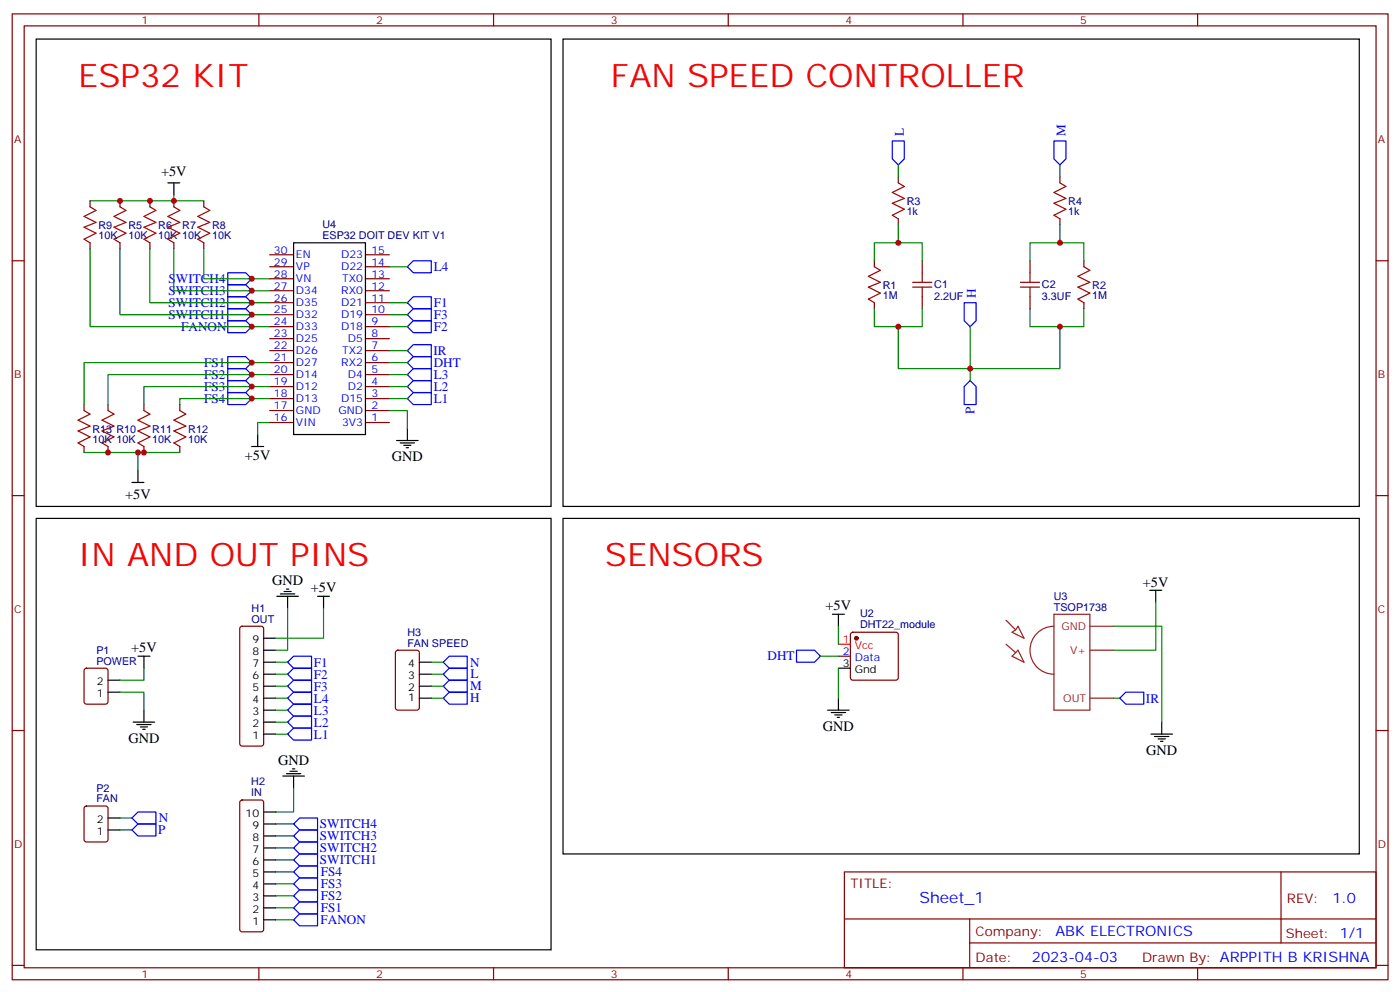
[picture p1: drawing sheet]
<svg xmlns="http://www.w3.org/2000/svg" width="412mm" height="292mm" viewBox="0 0 412 292" stroke-linecap="round" stroke-linejoin="round" font-family="sans-serif">
<g fill="none" stroke="#870000" stroke-width=".35">
<path d="M3.6 4.1h405.3v284.3h-405.3zM7.1 7.6h398.3v277.3h-398.3zM76.3 4.1v3.5M145.4 4.1v3.5M214.6 4.1v3.5M283.7 4.1v3.5M352.8 4.1v3.5M26.5 59.1v1.8M35.3 59.1v1.8M44.2 59.1v1.8M51.2 59.1v1.8M60 59.1v1.8"/>
<path d="M264.7 52.1v1.7M312.3 52.1v1.7M3.6 76.8h3.5M26.5 71.5v1.7M35.3 71.5v1.7M44.2 71.5v1.7M51.2 71.5v1.7M60 71.5v1.7M79.4 78.5h7.1M79.4 75h7.1M107.7 78.5h7M107.7 75h7"/>
<path d="M257.6 76.8v1.7M264.7 64.4v1.8M271.7 76.8v3.5M303.5 76.8v3.5M312.3 64.4v1.8M319.3 76.8v1.7M405.4 76.8h3.5M79.4 99.7h7.1M79.4 96.2h7.1M79.4 92.6h7.1M79.4 89.1h7.1M79.4 85.6h7.1"/>
<path d="M79.4 82.1h7.1M107.7 99.7h7M107.7 96.2h7M107.7 92.6h7M107.7 89.1h7M107.7 85.6h7M107.7 82.1h7M257.6 89.1v1.8M271.7 87.3v3.6M303.5 87.3v3.6M319.3 89.1v1.8M24.8 119.1v1.8"/>
<path d="M31.8 119.1v1.8M42.4 119.1v1.8M53 119.1v1.8M79.4 117.3h7.1M79.4 113.8h7.1M79.4 110.3h7.1M79.4 106.8h7.1M79.4 103.2h7.1M107.7 117.3h7M107.7 113.8h7M107.7 110.3h7M107.7 106.8h7"/>
<path d="M107.7 103.2h7M24.8 131.4v1.8M31.8 131.4v1.8M42.4 131.4v1.8M53 131.4v1.8M79.4 124.4h7.1M79.4 120.9h7.1M107.7 124.4h7M107.7 120.9h7M3.6 145.9h3.5M405.4 145.9h3.5M25 196.9l.5-.2h5.6l.7 .4v9.5l-.4 .6-5.9 .1-.7-.5v-9.4z"/>
<path d="M70.9 184.6l.4-.2h5.7l.5 .2 .2 .5v33.8l-.3 .5-.4 .2h-5.7l-.5-.2-.2-.5v-33.8zM116.7 191.6l.5-.2h5.6l.7 .4v16.6l-.4 .6-5.9 .1-.7-.5v-16.5zM247 193.2h3.5M250.8 186.3l.4-.2h12.7l.5 .2 .3 .5v12.7l-.3 .5-.5 .2h-12.7l-.5-.2-.2-.5v-12.7zM3.6 215.1h3.5M405.4 215.1h3.5M25 237.5l.5-.2h5.6l.7 .4v9.5l-.4 .6-5.9 .1-.7-.5v-9.4zM70.9 235.7l.4-.2h5.7l.5 .2 .2 .5v37.4l-.3 .5-.4 .2h-5.7l-.5-.2-.2-.5v-37.4zM248.8 256.7h156.6v28.2h-156.6zM377.4 256.7v20.9M248.8 270.5h156.5M285.7 277.6h119.6"/>
<path d="M285.7 270.5v14.1M3.6 284.2h3.5M76.3 284.9v3.5M145.4 284.9v3.5M214.6 284.9v3.5M283.7 284.9v3.5M352.8 284.9v3.5M405.4 284.2h3.5"/>
</g>
<g fill="none" stroke="#00f" stroke-width=".35">
<path d="M262.9 41.5h3.5v5.3l-1.7 1.7-1.8-1.7zM310.5 41.5h3.5v5.3l-1.7 1.7-1.8-1.7zM120 78.5l1.8-1.7h5.3v3.5h-5.3zM67.1 83.8h5.3l1.8 1.8-1.8 1.7h-5.3zM67.1 87.3h5.3l1.8 1.8-1.8 1.8h-5.3zM67.1 90.9h5.3l1.8 1.7-1.8 1.8h-5.3zM67.1 94.4h5.3l1.8 1.8-1.8 1.7h-5.3zM67.1 80.3h5.3l1.8 1.8-1.8 1.7h-5.3zM120 89.1l1.8-1.8h5.3v3.6h-5.3zM120 92.6l1.8-1.7h5.3v3.5h-5.3zM121.8 94.4h5.3v3.5h-5.3l-1.8-1.7zM284.1 89.1h3.5v5.3l-1.8 1.8-1.7-1.8z"/>
<path d="M67.1 105h5.3l1.8 1.8-1.8 1.7h-5.3zM67.1 108.5h5.3l1.8 1.8-1.8 1.7h-5.3zM67.1 112h5.3l1.8 1.8-1.8 1.8h-5.3zM67.1 115.6h5.3l1.8 1.7-1.8 1.8h-5.3zM120 106.8l1.8-1.8h5.3v3.5h-5.3zM120 110.3l1.8-1.8h5.3v3.5h-5.3zM120 117.3l1.8-1.7h5.3v3.5h-5.3zM120 103.2l1.8-1.7h5.3v3.5h-5.3zM121.8 112h5.3v3.6h-5.3l-1.8-1.8zM285.8 112l1.8 1.8v5.3h-3.5v-5.3zM84.7 198.5l1.8-1.8h5.3v3.5h-5.3zM84.7 194.9l1.8-1.7h5.3v3.5h-5.3z"/>
<path d="M130.6 194.9l1.8-1.7h5.3v3.5h-5.3zM130.6 198.5l1.8-1.8h5.3v3.5h-5.3zM234.7 191.4h5.3l1.7 1.8-1.7 1.7h-5.3zM84.7 216.1l1.8-1.8h5.3v3.6h-5.3zM84.7 212.6l1.8-1.8h5.3v3.5h-5.3zM84.7 209.1l1.8-1.8h5.3v3.5h-5.3zM84.7 205.5l1.8-1.7h5.3v3.5h-5.3zM86.5 200.2h5.3v3.6h-5.3l-1.8-1.8zM130.6 205.5l1.8-1.7h5.3v3.5h-5.3zM132.4 200.2h5.3v3.6h-5.3l-1.8-1.8zM329.9 205.5l1.8-1.7h5.3v3.5h-5.3zM38.9 240.8l1.7-1.8h5.3v3.6h-5.3z"/>
<path d="M38.9 244.3l1.7-1.7h5.3v3.5h-5.3zM86.5 256.7l1.8-1.8h5.3v3.5h-5.3zM86.5 253.2l1.8-1.8h5.3v3.5h-5.3zM86.5 249.6l1.8-1.7h5.3v3.5h-5.3zM86.5 246.1l1.8-1.8h5.3v3.6h-5.3zM88.3 240.8h5.3v3.5h-5.3l-1.8-1.7zM86.5 260.2l1.8-1.8h5.3v3.6h-5.3zM86.5 263.7l1.8-1.7h5.3v3.5h-5.3zM86.5 267.3l1.8-1.8h5.3v3.5h-5.3zM86.5 270.8l1.8-1.8h5.3v3.6h-5.3z"/>
</g>
<g fill="none" stroke="#000" stroke-width=".35">
<path d="M10.7 11.5h151.6v137.6h-151.6zM165.9 11.5h234.6v137.6h-234.6zM49.5 53.8h3.5M51.2 53.8v3.6M86.5 71.5h21.2v56.4h-21.2zM40.6 138.5v3.5M74.2 131.4h3.5M75.9 127.9v3.5M116.8 129.7h6.4M117.9 130.4h4.2M119 131.1h2.1M119.7 131.8h.7"/>
<path d="M120 126.2v3.5M10.7 152.6h151.6v127h-151.6zM38.9 142h3.5M165.9 152.6h234.6v98.8h-234.6zM81.6 175.5h6.3M82.6 174.8h4.3M83.7 174.1h2.1M84.4 173.4h.7M84.7 175.5v3.6M93.6 175.5h3.5M95.3 175.5v3.6M338.7 173.8h3.6"/>
<path d="M340.5 173.8v3.5M40.6 193.2h3.6M42.4 193.2v3.5M77.7 198.5h3.5M77.7 194.9h3.5M77.7 191.4h3.5M77.7 187.9h3.5M123.5 198.5h3.6M123.5 194.9h3.6M245.3 180.8h3.5M247 196.7h3.5M247 180.8v3.6"/>
<path d="M31.8 203.8h3.5M31.8 200.2h3.5M39.2 212.6h6.4M40.3 213.3h4.2M41.3 214h2.2M42.1 214.7h.7M42.4 209.1v3.5M77.7 216.1h3.5M77.7 212.6h3.5M77.7 209.1h3.5M77.7 205.5h3.5M77.7 202h3.5"/>
<path d="M123.5 205.5h3.6M123.5 202h3.6M243.8 209.1h6.4M244.9 209.8h4.2M246 210.5h2.1M246.7 211.2h.7M247 205.5v3.6M339.1 216.1h6.3M340.1 216.8h4.3M341.2 217.5h2.1M341.9 218.2h.7M342.3 212.6v3.5"/>
<path d="M77.7 239h3.5M83.3 228.5h6.4M84.4 227.8h4.2M85.4 227h2.2M86.1 226.3h.8M86.5 228.5v3.5M31.8 244.3h3.5M31.8 240.8h3.5M77.7 256.7h3.5M77.7 253.2h3.5M77.7 249.6h3.5M77.7 246.1h3.5"/>
<path d="M77.7 242.6h3.5M77.7 270.8h3.5M77.7 267.3h3.5M77.7 263.7h3.5M77.7 260.2h3.5"/>
</g>
<g fill="none" stroke="#008700" stroke-width=".35">
<path d="M26.5 59.1h33.5M51.2 57.4v1.7M264.7 48.5v3.6M312.3 48.5v3.6M26.5 73.2v23h52.9M35.3 73.2v19.4h44.1M44.2 73.2v15.9h35.2M51.2 73.2v12.4h28.2M60 73.2v8.9h19.4M114.7 78.5h5.3M257.6 76.8v-5.3h14.1v5.3M264.7 66.2v5.3"/>
<path d="M303.5 76.8v-5.3h15.8v5.3M312.3 66.2v5.3M114.7 89.1h5.3M114.7 92.6h5.3M114.7 96.2h5.3M257.6 90.9v5.3h14.1v-5.3M264.7 96.2v12.3h21.1v3.5M285.8 96.2v12.3h26.5v-12.3M303.5 90.9v5.3h15.8v-5.3M79.4 106.8h-54.6v12.3M79.4 110.3h-47.6v8.8M79.4 113.8h-37v5.3"/>
<path d="M79.4 117.3h-26.4v1.8M114.7 103.2h5.3M114.7 106.8h5.3M114.7 110.3h5.3M114.7 113.8h5.3M114.7 117.3h5.3M24.8 133.2h28.2M40.6 133.2v5.3M79.4 124.4h-3.5v3.5M114.7 120.9h5.3v5.3M84.7 179.1v12.3h-3.5M95.3 179.1v8.8h-14.1"/>
<path d="M340.5 177.3v14.1h-12.3M42.4 196.7v3.5h-7.1M81.2 198.5h3.5M81.2 194.9h3.5M127.1 198.5h3.5M127.1 194.9h3.5M241.7 193.2h5.3M247 184.4v5.3M247 196.7v8.8M328.2 184.4h14.1v28.2M35.3 203.8h7.1v5.3M81.2 216.1h3.5"/>
<path d="M81.2 212.6h3.5M81.2 209.1h3.5M81.2 205.5h3.5M81.2 202h3.5M127.1 205.5h3.5M127.1 202h3.5M328.2 205.5h1.7M86.5 232v7h-5.3M35.3 240.8h3.6M35.3 244.3h3.6M81.2 246.1h5.3M81.2 249.6h5.3"/>
<path d="M81.2 253.2h5.3M81.2 256.7h5.3M81.2 242.6h5.3M81.2 260.2h5.3M81.2 263.7h5.3M81.2 267.3h5.3M81.2 270.8h5.3"/>
</g>
<g fill="none" stroke="#a10000" stroke-width=".35">
<path d="M264.7 53.8l1.7 1.1-3.5 1.8 3.5 1.7-3.5 1.4 3.5 1.8-3.5 1.8 1.8 1M312.3 53.8l1.7 1.1-3.5 1.8 3.5 1.7-3.5 1.4 3.5 1.8-3.5 1.8 1.8 1M26.5 60.9l1.8 1-3.5 1.8 3.5 1.8-3.5 1.4 3.5 1.8-3.5 1.7 1.7 1.1M35.3 60.9l1.8 1-3.5 1.8 3.5 1.8-3.5 1.4 3.5 1.8-3.5 1.7 1.7 1.1M44.2 60.9l1.7 1-3.5 1.8 3.5 1.8-3.5 1.4 3.5 1.8-3.5 1.7 1.8 1.1M51.2 60.9l1.8 1-3.5 1.8 3.5 1.8-3.5 1.4 3.5 1.8-3.5 1.7 1.7 1.1M60 60.9l1.8 1-3.5 1.8 3.5 1.8-3.5 1.4 3.5 1.8-3.5 1.7 1.7 1.1M257.6 78.5l1.8 1.1-3.6 1.8 3.6 1.7-3.6 1.4 3.6 1.8-3.6 1.8 1.8 1M319.3 78.5l1.8 1.1-3.5 1.8 3.5 1.7-3.5 1.4 3.5 1.8-3.5 1.8 1.7 1M268.9 84.5h5.6M268.9 83.1h5.6M271.7 80.3v2.8"/>
<path d="M271.7 84.5v2.8M300.6 84.5h5.7M300.6 83.1h5.7M303.5 80.3v2.8M303.5 84.5v2.8M24.8 120.9l1.7 1-3.5 1.8 3.5 1.7-3.5 1.5 3.5 1.7-3.5 1.8 1.8 1M31.8 120.9l1.8 1-3.5 1.8 3.5 1.7-3.5 1.5 3.5 1.7-3.5 1.8 1.7 1M42.4 120.9l1.8 1-3.6 1.8 3.6 1.7-3.6 1.5 3.6 1.7-3.6 1.8 1.8 1M53 120.9l1.8 1-3.6 1.8 3.6 1.7-3.6 1.5 3.6 1.7-3.6 1.8 1.8 1"/>
</g>
<circle cx="252.3" cy="187.9" r=".53" fill="#870000" stroke="#870000" stroke-width=".35"/>
<path d="M247 189.7h3.5" fill="none" stroke="#f00" stroke-width=".35"/>
<path d="M296.4 182.6l2.8 2.8M296.4 189.7l2.8 2.4M299.9 191.4l1.8 3.5-3.5-1.7zM299.9 184.4l1.8 3.5-3.5-1.8 1-.7zM310.5 184.4a7.1 7.1 0 0 0-7 7 7.1 7.1 0 0 0 7 7.1M310.5 180.8h10.6v28.3h-10.6zM321.1 184.4h7.1M321.1 191.4h7.1M321.1 205.5h7.1" fill="none" stroke="#8c2424" stroke-width=".35"/>
<g fill="#c00">
<circle cx="264.7" cy="96.2" r=".88"/>
<circle cx="312.3" cy="96.2" r=".88"/>
<circle cx="285.8" cy="108.5" r=".88"/>
<circle cx="264.7" cy="71.5" r=".88"/>
<circle cx="312.3" cy="71.5" r=".88"/>
<circle cx="44.2" cy="59.1" r=".88"/>
<circle cx="51.2" cy="59.1" r=".88"/>
<circle cx="35.3" cy="59.1" r=".88"/>
<circle cx="31.8" cy="133.2" r=".88"/>
<circle cx="42.4" cy="133.2" r=".88"/>
<circle cx="40.6" cy="133.2" r=".88"/>
<circle cx="74.2" cy="117.3" r=".88"/>
<circle cx="74.2" cy="113.8" r=".88"/>
<circle cx="74.2" cy="110.3" r=".88"/>
<circle cx="74.2" cy="106.8" r=".88"/>
<circle cx="74.2" cy="82.1" r=".88"/>
<circle cx="74.2" cy="85.6" r=".88"/>
<circle cx="74.2" cy="89.1" r=".88"/>
<circle cx="74.2" cy="92.6" r=".88"/>
<circle cx="74.2" cy="96.2" r=".88"/>
</g>
<g font-size="9.5" fill="#f00">
<text x="23" y="25.6">ESP32 KIT</text>
<text x="180" y="25.6">FAN SPEED CONTROLLER</text>
<text x="23" y="166.7">IN AND OUT PINS</text>
<text x="178.2" y="166.7">SENSORS</text>
</g>
<text font-size="4.6" fill="#00f" x="270.9" y="265.7">Sheet_1</text>
<g font-size="4.2">
<text x="47.4" y="51.7">+5V</text>
<text x="72.1" y="135.5">+5V</text>
<text x="115.4" y="135.8">GND</text>
<text x="36.9" y="147">+5V</text>
<text x="80.2" y="172.3">GND</text>
<text x="336.7" y="172.7">+5V</text>
<text x="91.5" y="174.4">+5V</text>
<text x="243.2" y="179.7">+5V</text>
<text x="38.6" y="192.1">+5V</text>
<text x="242.4" y="215.2">GND</text>
<text x="37.8" y="218.7">GND</text>
<text x="81.9" y="225.2">GND</text>
<text x="337.7" y="222.2">GND</text>
</g>
<g font-size="4.2" fill="#00f">
<text x="392.6" y="265.9">1.0</text>
<text x="311" y="275.5">ABK ELECTRONICS</text>
<text x="304" y="283.3">2023-04-03</text>
</g>
<g font-size="3.9" fill="#00f">
<text x="266.3" y="40.2" transform="rotate(-90 266.3 40.2)">L</text>
<text x="313.9" y="40.2" transform="rotate(-90 313.9 40.2)">M</text>
<text x="49.7" y="83.3">SWITCH4</text>
<text x="127.8" y="79.8">L4</text>
<text x="49.7" y="86.8">SWITCH3</text>
<text x="287.5" y="87.8" transform="rotate(-90 287.5 87.8)">H</text>
<text x="49.7" y="90.4">SWITCH2</text>
<text x="49.7" y="93.9">SWITCH1</text>
<text x="127.8" y="90.4">F1</text>
<text x="127.8" y="94">F3</text>
<text x="53.4" y="97.4">FANON</text>
<text x="127.8" y="97.5">F2</text>
<text x="60.2" y="108">FS1</text>
<text x="127.7" y="104.5">IR</text>
<text x="60.2" y="111.5">FS2</text>
<text x="127.8" y="108.1">DHT</text>
<text x="127.8" y="111.6">L3</text>
<text x="60.2" y="115.1">FS3</text>
<text x="60.2" y="118.6">FS4</text>
<text x="127.8" y="115.1">L2</text>
<text x="127.8" y="118.6">L1</text>
<text x="287.1" y="121.9" transform="rotate(-90 287.1 121.9)">P</text>
<text x="92.5" y="196.3">F1</text>
<text x="138.5" y="196.3">N</text>
<text x="226.2" y="194.4">DHT</text>
<text x="92.5" y="203.3">F3</text>
<text x="92.5" y="199.8">F2</text>
<text x="138.5" y="203.2">M</text>
<text x="138.6" y="199.7">L</text>
<text x="92.5" y="206.8">L4</text>
<text x="138.6" y="206.7">H</text>
<text x="337.6" y="206.8">IR</text>
<text x="92.5" y="213.9">L2</text>
<text x="92.5" y="210.4">L3</text>
<text x="92.5" y="217.4">L1</text>
<text x="46.6" y="245.6">P</text>
<text x="46.8" y="242.1">N</text>
<text x="94.3" y="243.9">SWITCH4</text>
<text x="94.3" y="250.9">SWITCH2</text>
<text x="94.3" y="247.4">SWITCH3</text>
<text x="94.3" y="254.4">SWITCH1</text>
<text x="94.5" y="257.9">FS4</text>
<text x="94.5" y="261.5">FS3</text>
<text x="94.5" y="265">FS2</text>
<text x="94.5" y="268.5">FS1</text>
<text x="94.5" y="272.1">FANON</text>
</g>
<g font-size="3.9" fill="#800">
<text x="250.5" y="261.3">TITLE:</text>
<text x="379.2" y="265.9">REV:</text>
<text x="287.5" y="275.5">Company:</text>
<text x="378.8" y="276.1">Sheet: 1/1</text>
<text x="287.5" y="283.1">Date:</text>
<text x="336.5" y="283.2">Drawn By: ARPPITH B KRISHNA</text>
</g>
<g font-size="3.2" fill="#800">
<text x="41.7" y="7.1">1</text>
<text x="110.8" y="7.1">2</text>
<text x="180" y="7.1">3</text>
<text x="249.1" y="7.1">4</text>
<text x="318.3" y="7.1">5</text>
<text x="4.1" y="42.2">A</text>
<text x="405.9" y="42.2">A</text>
<text x="4.1" y="111.3">B</text>
<text x="405.9" y="111.3">B</text>
<text x="4.1" y="180.5">C</text>
<text x="405.9" y="180.5">C</text>
<text x="4.1" y="249.6">D</text>
<text x="405.9" y="249.6">D</text>
<text x="41.7" y="287.9">1</text>
<text x="110.8" y="287.9">2</text>
<text x="180" y="287.9">3</text>
<text x="249.1" y="287.9">4</text>
<text x="318.3" y="287.9">5</text>
</g>
<g font-size="3.2" fill="#000080">
<text x="267.1" y="63.4">1k</text>
<text x="267.1" y="60.2">R3</text>
<text x="314.7" y="63.4">1k</text>
<text x="314.8" y="60.3">R4</text>
<text x="29" y="70.5">10K</text>
<text x="29" y="67.3">R9</text>
<text x="37.8" y="70.5">10K</text>
<text x="37.8" y="67.3">R5</text>
<text x="46.6" y="70.5">10K 10K</text>
<text x="46.6" y="67.3">R6</text>
<text x="53.7" y="67.3">R7</text>
<text x="62.5" y="70.5">10K</text>
<text x="62.5" y="67.3">R8</text>
<text x="95" y="70.4">ESP32 DOIT DEV KIT V1</text>
<text x="95" y="67.2">U4</text>
<text x="260.1" y="88.1">1M</text>
<text x="260.1" y="85">R1</text>
<text x="275.2" y="88.2">2.2UF</text>
<text x="275.2" y="84.9">C1</text>
<text x="307" y="88.2">3.3UF</text>
<text x="307" y="84.9">C2</text>
<text x="321.8" y="88.1">1M</text>
<text x="321.8" y="85">R2</text>
<text x="27.2" y="130.5">10K 10K</text>
<text x="27.2" y="127.4">R13 R10</text>
<text x="44.9" y="130.5">10K</text>
<text x="44.9" y="127.4">R11</text>
<text x="55.5" y="130.5">10K</text>
<text x="55.5" y="127.4">R12</text>
<text x="310.5" y="179.8">TSOP1738</text>
<text x="310.5" y="176.7">U3</text>
<text x="74.1" y="183.3">OUT</text>
<text x="74.1" y="180.2">H1</text>
<text x="253.4" y="184.9">DHT22_module</text>
<text x="253.4" y="181.8">U2</text>
<text x="120" y="190.4">FAN SPEED</text>
<text x="120" y="187.2">H3</text>
<text x="28.4" y="195.7">POWER</text>
<text x="28.4" y="192.5">P1</text>
<text x="28.4" y="233.1">P2</text>
<text x="74" y="231.1">H2</text>
<text x="28.4" y="236.2">FAN</text>
<text x="74" y="234.5">IN</text>
</g>
<g font-size="3.2" fill="#00f">
<text x="80.7" y="74.6">30</text>
<text x="87.2" y="76.1">EN</text>
<text x="100.5" y="76.1">D23</text>
<text x="109.4" y="74.6">15</text>
<text x="80.7" y="81.7">28</text>
<text x="80.7" y="78.2">29</text>
<text x="87.2" y="83.1">VN</text>
<text x="87.2" y="79.6">VP</text>
<text x="100.5" y="79.6">D22</text>
<text x="100.8" y="83.1">TX0</text>
<text x="109.4" y="81.7">13</text>
<text x="109.4" y="78.2">14</text>
<text x="80.7" y="88.8">26</text>
<text x="80.7" y="85.2">27</text>
<text x="87.2" y="86.6">D34</text>
<text x="100.6" y="86.6">RX0</text>
<text x="109.4" y="88.8">11</text>
<text x="109.4" y="85.2">12</text>
<text x="80.7" y="95.8">24</text>
<text x="80.7" y="92.3">25</text>
<text x="87.2" y="93.7">D32</text>
<text x="87.2" y="90.2">D35</text>
<text x="100.5" y="93.7">D19</text>
<text x="100.5" y="90.2">D21</text>
<text x="109.4" y="95.8">9</text>
<text x="109.4" y="92.3">10</text>
<text x="80.7" y="99.3">23</text>
<text x="87.2" y="100.8">D25</text>
<text x="87.2" y="97.2">D33</text>
<text x="100.5" y="97.2">D18</text>
<text x="102.5" y="100.8">D5</text>
<text x="109.4" y="99.3">8</text>
<text x="80.7" y="106.4">21</text>
<text x="80.7" y="102.9">22</text>
<text x="87.2" y="107.8">D27</text>
<text x="87.2" y="104.3">D26</text>
<text x="100.6" y="107.8">RX2</text>
<text x="100.8" y="104.3">TX2</text>
<text x="109.4" y="106.4">6</text>
<text x="109.4" y="102.9">7</text>
<text x="80.7" y="113.5">19</text>
<text x="80.7" y="109.9">20</text>
<text x="87.2" y="111.3">D14</text>
<text x="102.5" y="111.3">D4</text>
<text x="109.4" y="113.5">4</text>
<text x="109.4" y="109.9">5</text>
<text x="80.7" y="117">18</text>
<text x="87.2" y="118.4">D13</text>
<text x="87.2" y="114.9">D12</text>
<text x="100.5" y="118.4">D15</text>
<text x="102.5" y="114.9">D2</text>
<text x="109.4" y="117">3</text>
<text x="80.7" y="124">16</text>
<text x="80.7" y="120.5">17</text>
<text x="87.2" y="125.4">VIN</text>
<text x="87.2" y="121.9">GND</text>
<text x="99.7" y="121.9">GND</text>
<text x="100.8" y="125.4">3V3</text>
<text x="109.4" y="124">1</text>
<text x="109.4" y="120.5">2</text>
<text x="248.4" y="192.8">2</text>
<text x="251.8" y="194.6">Data</text>
</g>
<g font-size="3.2" fill="#8d2323">
<text x="312.8" y="185.4">GND</text>
<text x="315.3" y="192.5">V+</text>
<text x="313.3" y="206.6">OUT</text>
</g>
<g font-size="3.2">
<text x="74.4" y="189.3">9</text>
<text x="74.4" y="196.4">7</text>
<text x="74.4" y="192.8">8</text>
<text x="120.2" y="196.4">4</text>
<text x="248.4" y="196.4">3</text>
<text x="28.5" y="201.6">2</text>
<text x="74.4" y="203.4">5</text>
<text x="74.4" y="199.9">6</text>
<text x="120.2" y="203.4">2</text>
<text x="120.2" y="199.9">3</text>
<text x="251.8" y="198.1">Gnd</text>
<text x="28.5" y="205.2">1</text>
<text x="74.4" y="206.9">4</text>
<text x="120.2" y="206.2">1</text>
<text x="74.4" y="214">2</text>
<text x="74.4" y="210.5">3</text>
<text x="74.4" y="217.5">1</text>
<text x="28.5" y="245.7">1</text>
<text x="28.5" y="242.2">2</text>
<text x="72.3" y="240.5">10</text>
<text x="74.4" y="244">9</text>
<text x="74.4" y="251">7</text>
<text x="74.4" y="247.5">8</text>
<text x="74.4" y="254.6">6</text>
<text x="74.4" y="261.6">4</text>
<text x="74.4" y="258.1">5</text>
<text x="74.4" y="268.7">2</text>
<text x="74.4" y="265.1">3</text>
<text x="74.4" y="272.2">1</text>
</g>
<g font-size="3.2" fill="#f00">
<text x="248.4" y="189.3">1</text>
<text x="251.8" y="191.1">Vcc</text>
</g>
</svg>
